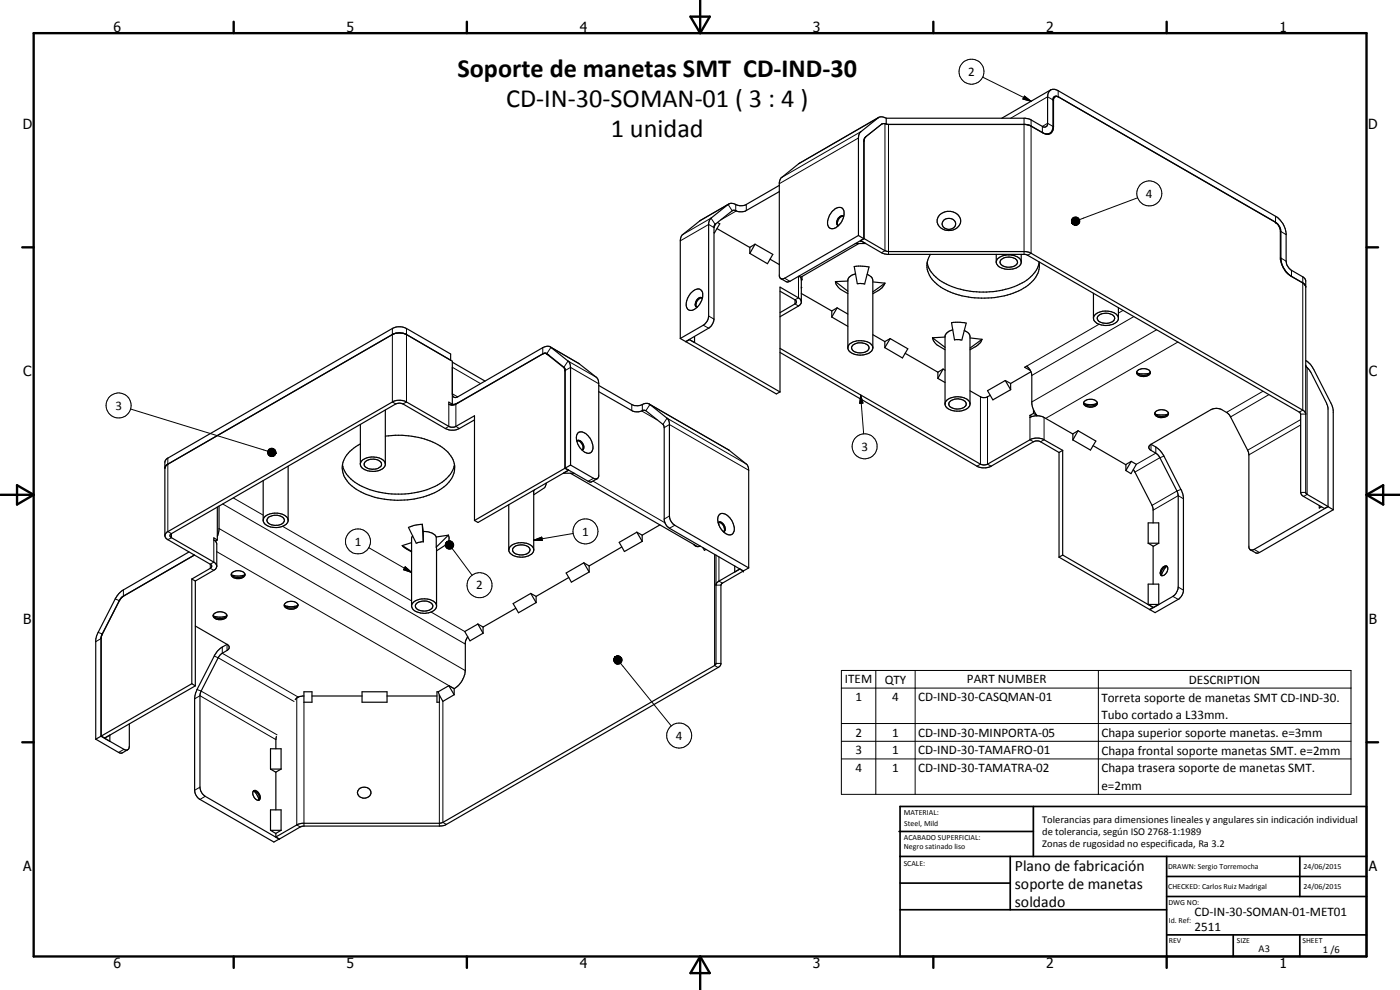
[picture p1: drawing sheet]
<svg xmlns="http://www.w3.org/2000/svg" width="420mm" height="297mm" viewBox="0 0 420 297" stroke-linecap="round" stroke-linejoin="round" font-family="sans-serif">
<g fill="none" stroke="#000" stroke-width=".35">
<path d="M263.7 35.2l-24 13.9-5.3 4.3-.5 1.3v28.1l.4 .8M264.6 37.2v.1M266 35.5a2.17 2.17 0 0 0-2.5-.1l-5.3 4.3-.5 .9-.1 30.1M266 35.5v1.7M309.4 37.8l-1.7-.5h-41.1l-1.3-.2-.8 .2-4.7 3.8-.4 .6-.1 29.9M309.4 37.8l3.8 2.2 1.5 .3M309.4 37.8l3.9 2.2M315.3 27l-.6 .6-.3 1.4v8.3a.96 .96 0 0 1-1.6 .6l-3.7-2.1-1.4-.3h-41.7M315.3 27a2.18 2.18 0 0 1 2.3 .2l65.2 37.7a6.7 6.7 0 0 1 3.2 5.1v8.4a3.8 3.8 0 0 0 1.6 2.7l3.6 2.1 .7 1.1v63.6l6.7 4.1M315.3 27l-14.7 8.5M316.6 29l-.4 .8v8.2a2 2 0 0 1-1.5 2.3M316.6 29l.4-.1 .7 .2"/>
<path d="M316.6 29l-.5 .3M233.9 55.6l-9.9 5.7a3.8 3.8 0 0 1-3.8-.2l-.9-.1-.8 .3-5.1 4.1-.7 1.6v27.8a3.5 3.5 0 0 1-1.6 2.8l-6.9 4M233.9 57.5l-9.9 5.7a4.7 4.7 0 0 1-3.9-.1l-5.5 4.2-.3 .5v28a3.7 3.7 0 0 1-1.6 2.7l-6.9 4-1.6-.9M259.4 41.6l-.2 .7v29.3M314.7 40.2v.1M315.1 40l.6-.6 .3-1v-8.7a.96 .96 0 0 1 1.6-.7l65.2 37.7a3.5 3.5 0 0 1 1.6 2.8v7.9a6.9 6.9 0 0 0 3 5.4l3.8 2.2 .7 1.1M315.1 40l-1.6 .1M315.1 40l-.5 .3M214.8 67.1l-.5 1.1M215.2 68.6l9.8 5.7M215.3 66.8l.7 .3-1.6 2.8-.1-.1M218.7 61.2a56.4 56.4 0 0 0-14 9.3l-.5 1.8v29.3"/>
<path d="M226.6 73.3l-1.6 2.7M226.6 73.3l-1.6 .9v1.8M226.6 73.3l5.3 3-1.6 2.8-5.3-3.1M231.1 77.8l2.8 1.6M249.9 63.3a2.1 2.1 0 0 1 3.1-.6 4.6 4.6 0 0 1-3.4 5.9 1.74 1.74 0 0 1-1.2-2.5l.7-1.7zM253.1 64.9a1.93 1.93 0 0 0-1.6 2.7M253.2 65l-.1-.1a1.5 1.5 0 0 0-1.9 1.4l-.1 .9 .6 .5M256.4 80l1.9-.2 2.5 .3-1.3 5.1-2.2-.1zM257.6 70.7l-22.1 12.8-.5 .2-.7-.1M257.6 70.7l1.6 .9M257.8 73.1l-17.6 10.1M258.2 72.2l1.6 .9h-3.1"/>
<path d="M258.3 72.2l6.5 3.8 1.5 .3h41.3l.8 .3 81.7 47.2 .2 .4 .1 23.8 .8 1 6.3 3.6 1.1-.6M259.2 71.6l-22.1 12.8-1 .2-1.8-1M259.3 71.6l6.3 3.6 1 .3h41.1l1.4 .3 82.1 47.4 .7 1M259.3 71.6l-1 .6M278.2 78.8a10.1 10.1 0 0 0 6.6 6.8 25.5 25.5 0 0 0 23.9-2 8.1 8.1 0 0 0 3.2-4.8M279.2 76.3a6.4 6.4 0 0 0 1.9 8.9 22.7 22.7 0 0 0 16.4 4.2 18.1 18.1 0 0 0 13-5.7 6.2 6.2 0 0 0 1.3-5.2M282 64.5a3.7 3.7 0 0 1 6.3 1.8 3.7 3.7 0 0 1-3.4 2.9 3.7 3.7 0 0 1-3.6-2.5v-.8zM283.2 66.2a2.04 2.04 0 0 1 2.2-.6 2.04 2.04 0 0 1 1.4 1.9 2.05 2.05 0 0 1-2.3 1.3 2.05 2.05 0 0 1-1.7-1.9zM299 76.3v2.6a4.2 4.2 0 0 0 4.8 1.8 2.81 2.81 0 0 0 2.7-2v-2.4M300.4 77.9a3.5 3.5 0 0 1 4.9 .4 1.49 1.49 0 0 1-1.7 1.8 2.73 2.73 0 0 1-3.5-1.5zM306.5 78.4a3.8 3.8 0 0 0-4.3-1.9 3.2 3.2 0 0 0-3.2 2.1M382.7 66.6a3.8 3.8 0 0 1 1.5 2.5v8.7l.4 1.3 .9 1.8"/>
<path d="M207.5 87.8a2.1 2.1 0 0 1 3.1-.6 4.6 4.6 0 0 1-3.4 5.9 1.98 1.98 0 0 1-1.1-2.9l.6-1.3zM210.7 89.4a1.91 1.91 0 0 0-1.6 2.7M210.8 89.5a1.25 1.25 0 0 0-2 1 1.05 1.05 0 0 0 .4 1.7M234.1 87.4l4.5 2.6a.68 .68 0 0 1 .3 .9l-4.8 2.9M239.8 82.8l.7 .9-.1 7.4-.8 .7-5.5 3.2M240.5 90.3l-.9-.9-5.5-3.3v31.5M240.5 83.8l.2 .1M240.5 88.1l9.1 5.2M240.5 86.2v.2M240.7 83.9l-.2 .1M240.7 82.9v1M249.6 95.1l4.9 2.8"/>
<path d="M249.6 93.3v1.8M250.7 84.5l.4 1.1a6.5 6.5 0 0 0 3.4 2.5M250.7 84.5l3.8 2.9M251.2 92.4l-1.6 2.7M251.2 92.4l-1.6 .9M251.2 92.4l3.3 1.8M254.5 84.3l-3.8 .2M256.8 82.2a2.93 2.93 0 0 0-2.3 1.7v20.7a3.6 3.6 0 0 0 3.8 2 3.3 3.3 0 0 0 3.6-2.2v-20.2a2.2 2.2 0 0 0-1.6-1.9M261.9 84.6l3.7 .4M265.6 85l-3.7 2.6M265.6 85l-.2 .3a6 6 0 0 1-3.5 2.8M285.6 96.8l2.5-.1 1.9 .2-1.3 5.1h-2.2z"/>
<path d="M286 99a3.1 3.1 0 0 0-2.4 1.8v20.6a3.8 3.8 0 0 0 4.3 2 2.91 2.91 0 0 0 3.2-2.1v-20.3a2.18 2.18 0 0 0-1.7-1.8M328.2 88v7.5M329.6 94.8a3.5 3.5 0 0 1 4.9 .3 1.66 1.66 0 0 1-1.7 1.8 2.64 2.64 0 0 1-3.5-1.2zM335.6 92.3v3.2a3.7 3.7 0 0 1-4.1 2.2 3 3 0 0 1-3.3-2.3 3.5 3.5 0 0 1 4.1-2.1 3.4 3.4 0 0 1 3.3 2M385.6 81l.9 1.1 1.1 .8M135.2 108.1v-1.9l-13.2-7.6a4.6 4.6 0 0 0-4.2 0l-67.7 39-.6 1.1v22M135.8 108.7l9.8 5.6M164 106.1l.7 .4M165.1 104.1l5.6 4.4 .4 .9 .1 30.1M165.1 104.1l-.9-.2-1.3 .4-25.5 14.8a.99 .99 0 0 1-1.2 .1 .99 .99 0 0 1-.4-1M165.2 104.1a58.7 58.7 0 0 1 14 9.3l.3 .6 .2 1.1v27.8l-.5 .7M179.7 115.7l9.9 5.7a4.6 4.6 0 0 0 4.1-.4l1.1 .2 5.6 4.4 .4 1 .1 28.2a3.5 3.5 0 0 0 1.6 2.8l22.2 12.8"/>
<path d="M179.7 117.5l10.2 5.9a4.5 4.5 0 0 0 3.3-.3l.6 .1 5.2 4.1 .3 .5v28.2l.7 1.6 .9 .9 22.2 12.8-1.1-.6-6.5 3.8-.4 .4-.2 .7M205.9 102.5l27.1 15.7 1.1-.6M205.9 102.4v.1M206.8 101.9l27.3 15.7M206.9 101.9l-1 .6M208.4 101v1.8M234.1 105.7l59.1 34.2a4.6 4.6 0 0 0 4.3 0l13.2-7.6h.8l.8 .2 5.5 3.3M234.1 104.5l60.4 34.9 .8 .1 1.1-.2 12.7-7.3a4.5 4.5 0 0 1 4.2 0l5.6 3.1M255.9 103.7a3.6 3.6 0 0 1 4.8 .3 1.55 1.55 0 0 1-1.6 1.8 2.6 2.6 0 0 1-3.5-1.5zM261.9 100.4l3.6 2.1M261.9 104.2a3.8 3.8 0 0 0-4.3-2 3.3 3.3 0 0 0-3.1 2.1M265.5 102.5v1.8"/>
<path d="M267.2 101.6l5.2 3-1.6 2.8-5.3-3.1M267.2 101.6l-1.7 2.7M267.2 101.6l-1.7 .9M271.6 106l9.9 5.7M279.9 101.3l.4 1.1 .8 1 2.5 1.5M279.9 101.3l3.7 2.9M281.5 111.7v1.8M281.5 113.5l2.1 1.3M283 110.7l-1.5 2.8M283 110.7l-1.5 1M283 110.7l.6 .4M283.6 101.1l-3.7 .2"/>
<path d="M291.1 117.3l3.1 1.7a2.72 2.72 0 0 0 3-.4M291.1 101.4l3.6 .4M294.7 101.8l-3.6 2.6M294.7 101.8l-.3 .7-.9 1-2.4 1.4M301.7 114.2l-5.3 3 1.6 2.8 5.3-3.1M301.7 114.2l1.6 2.7M301.7 114.2l1.6 .9M303.3 115.1v1.8M309.2 111.2l-1.7-1 .5-.3a3.5 3.5 0 0 1 1.7 2.7v8.4a7 7 0 0 0 1.6 3.8M309.4 111.5l-6.1 3.6M341.2 111.6a2.53 2.53 0 0 0 4 0M341.3 111.9l1.2 .3 2.6-.3"/>
<path d="M341.3 111.3a2.58 2.58 0 0 1 3.9 .3 2.07 2.07 0 0 1-3 1.3 1.04 1.04 0 0 1-.9-1.6zM391.9 109.8l1.5 1.9 4.7 9.2 .5 1.5v29.6M391.9 108.2l1.3 1.1 1.1 1.6 5.3 10.4 .5 1.5v30.2M86.5 139.9v16.4a4.2 4.2 0 0 1-5.3 1.8 2.21 2.21 0 0 1-2.1-2.4 4.7 4.7 0 0 1 5.9-1.3l1.2 .8 .3 .8M102.8 139.4a10.5 10.5 0 0 0 7.4 7.2 26.1 26.1 0 0 0 22.5-1.9 8.2 8.2 0 0 0 3.7-5.3M108.2 139.1a4 4 0 0 1 4.7-1.9 2.81 2.81 0 0 1 2.7 2M109.7 138.5a3.4 3.4 0 0 1 4.8 .5 1.8 1.8 0 0 1-2.3 1.8 2.73 2.73 0 0 1-2.9-1.2v-.5zM115.6 130.9a23.5 23.5 0 0 1 18.3 4.3 6.5 6.5 0 0 1-.1 10.5 20.5 20.5 0 0 1-11.5 4.3 30.6 30.6 0 0 1-9.8-.8 13.9 13.9 0 0 1-9.3-6.5 7.1 7.1 0 0 1 3.6-8.7l1.4-.8M115.6 123v16.5a4 4 0 0 1-4.7 1.9 2.81 2.81 0 0 1-2.7-2v-12M135.5 121.4l.3 .1M135.7 121.3h.6l1.1-.4 25.5-14.7 1.1-.2 5.2 4.2 .4 .7v29.6M135.8 121.3v-12.9l-13.8-8a4.9 4.9 0 0 0-4.2 0l-67.4 38.9-.7 .5-.2 .7"/>
<path d="M135.8 121.3l-1.1-.7v.7l.2 .1h1.7l26.2-15.2 1.1-.1 5.3 4.2 .3 .7v29.5M135.8 121.3l-.4 .2M142.4 126l-4.5 2.6a4.5 4.5 0 0 1-4.3 0l-12.7-7.4-1.1-.3-1 .3-67.3 38.9a.64 .64 0 0 0-.5 .6 .64 .64 0 0 0 .5 .6l12.7 7.4 .6 .5 .3 .7M171.2 139.5l7.1 4.1h.9M171.2 139.5l-1.6 1M173.1 132.4a1.13 1.13 0 0 1 1.8 .7l.3 1.1-.1 .6-.3 .2M173.2 132.2a2.12 2.12 0 0 1 1.7 2.7M173.5 129.9a2.32 2.32 0 0 1 3.2 1.1 3.5 3.5 0 0 1 .5 4.8 3.1 3.1 0 0 1-3.5-2 3.4 3.4 0 0 1-.2-3.9zM174.8 135h-.1M175 134.9l-.2 .1M194.8 121.2l23.8 13.8 5.8 4.7 .3 1.4v29.3M284.9 120.7a3.3 3.3 0 0 1 5.1 .3 2.27 2.27 0 0 1-2.9 1.7 2 2 0 0 1-2.3-1.8z"/>
<path d="M291.1 121a3.8 3.8 0 0 0-4.3-1.9 3.1 3.1 0 0 0-3.2 2.1M309.1 124.6v.7l.6-.3M309.1 124.6l.6 .4M309.7 125l1.1-.2 1.9 .2 9.3 5.2M310.2 124l-1.1 .6M310.2 124l.9 .6M310.2 122.9v1.1M311.2 124.7l-.1 .1M317.8 135.8v31.4M318.9 135.1v31.4M318.9 135.1l-1.1 .7M323.5 129.2l-1.5 2.8"/>
<path d="M323.5 129.2l-1.5 1v1.8M323.5 129.2l5.4 3.1-1.6 2.7-5.3-3M325.2 120.8a2.53 2.53 0 0 0 4.1 0M325.4 121.1a6.2 6.2 0 0 0 3.8 0M325.4 120.5a2.47 2.47 0 0 1 3.9 .5 2.43 2.43 0 0 1-4.1 .1zM328.1 133.7l9.8 5.7M339.5 138.4l-1.6 2.8M339.5 138.4l-1.6 1v1.8M339.5 138.4l1.5 .9-1.6 2.8-1.5-.9M345.4 133.3l18.1-10.4a3.7 3.7 0 0 1 3.1 0 4.7 4.7 0 0 1 2.7 2.2l5.1 10 .4 1.1v28l.4 .8M345.4 133.3l2.1 1.3 1.3 1.4 6.2 12.3 .2 .9v28.2a3.5 3.5 0 0 1-1.6 2.4l-6.9 4-1.6-.9M345.4 133.3l-.4 .3a.92 .92 0 0 0 .4 1.5l1.7 1 .8 .9 5.6 11.2 .1 27.9a3.8 3.8 0 0 1-1.6 2.8l-6.9 4"/>
<path d="M346.6 124a2.58 2.58 0 0 0 4.1 0M346.7 123.6a2.72 2.72 0 0 1 4 .4 2.01 2.01 0 0 1-2.7 1.3 1.17 1.17 0 0 1-1.3-1.7zM346.7 124.2l1.3 .3 2.5-.3M65.2 152.1v9.9M65.7 151.8v7.1l-.5 2M79 144.2v11.9M80.3 155.5a3.1 3.1 0 0 1 5.1 .6 2.96 2.96 0 0 1-4.2 1.3 1.23 1.23 0 0 1-.9-1.9zM126.7 157.3l-2.5 .3-1.6 .6 2.3 4.8 2.1-.4M126.7 157.3l.3 5.3M126.7 157.3l.3 2.2M127 159.5a4.2 4.2 0 0 1 3.9 1.6M127 159.5v3.1"/>
<path d="M142.4 156.2v-31.4l-5.8 3.3h-1.4l-13.2-7.5a4.6 4.6 0 0 0-4.2 0l-67.7 39-.6 1.1M152.7 151.4v13.6M160.1 147.3l.1 17.9a4 4 0 0 1-4.8 1.9 2.64 2.64 0 0 1-2.7-2.3 4 4 0 0 1 4.8-1.9 2.68 2.68 0 0 1 2.7 2M160.1 147.2v.1M160.5 146.9l-.4 .4M163.9 144.9l-.4 1.4-3.3 2.2M169.5 140.5l-27.1 15.7M169.5 140.5l1.1 .6M169.6 140.5l7.4 4.1h.4l1.8-1M170.6 141.1l-27.1 15.7-1.1-.6M170.6 141v.1M170.7 141.1l-1.6 .9h3.2"/>
<path d="M171.2 142l38.1 22M191.1 159.7l-5.3 3 1.6 2.8 5.3-3.1M191.1 159.7l1.6 2.7M191.1 159.7l1.6 .9M198.1 157.5l-5.4 3.1M215.5 156.8l.3-.2a1.72 1.72 0 0 1 1.8 1.8v.7l-.4 .4M215.6 156.8a1.96 1.96 0 0 1 1.6 2.7M216.1 154.2a2.59 2.59 0 0 1 3 1.3 4.1 4.1 0 0 1 .8 4.7 2.66 2.66 0 0 1-3.5-1.5 3.5 3.5 0 0 1-.3-4.5zM217.1 159.5h.1M340.1 140.9l5.8 11 .2 .8v4.2M395.9 151.7v.7l.7-.3M398.6 152l-22.2 12.8-1.2 .2"/>
<path d="M398.6 152l1.5 1M400.1 153l-22.1 12.8-1 .1-1.8-.9M37 178.9l-1.2 1.3-5.5 11.1v29.6M37.1 178.9l-1.3 1.3-5.4 10.8v29.9M49.5 160.7l.2 .7 .7 .5 13 7.6 .1 .6-.4 .4-5.5 3.2M56.7 165.6l-20.3 11.9-1.8 2.2-5.1 10-.8 2.4v29.7M57.6 173.7l1 .6M57.6 173.7v31.4M58.4 166.5l-21.4 12.4M58.6 174.3v31.5M65.1 169.9l-.4 .9-6.1 3.5M65.2 162l-1-.6v.6l.5 .3 .4 .9v6.7"/>
<path d="M65.2 162l-.6 .3M69.4 172.3a2.53 2.53 0 0 0 4.1 0M69.5 172.6l1.7 .2 2.2-.2M69.6 171.9a2.42 2.42 0 0 1 3.9 .6 2.49 2.49 0 0 1-4.1 .1zM120.7 163.7l2.8 1.7M120.7 163.7l2.8 1.9M123.5 162.8l-2.8 .9M123.9 160.8l-.4 .6v20.5a4 4 0 0 0 5.1 2 3.1 3.1 0 0 0 2.4-1.9l-.1-17.8M130.9 161.1v3.1M134.6 160.6l-3.7 3.6M134.6 160.6l-3.7 .5M134.6 160.6l.2 1.1-.5 1.5-3.3 2.1"/>
<path d="M154 164.4a3.5 3.5 0 0 1 5 .3 1.94 1.94 0 0 1-2.3 1.8 2.29 2.29 0 0 1-2.9-1.7zM159.3 178.1l-5.3 3 1.6 2.8 5.3-3.1M159.3 178.1l1.6 2.7M159.3 178.1l1.6 .8M160.9 178.9v1.9M170.7 173.3l-9.8 5.6M175.2 168.9l-5.3 3 1.6 2.8 5.3-3.1M175.2 168.9l1.6 2.7M175.2 168.9l1.6 .9M176.8 169.8v1.8M186.6 164.1l-9.8 5.7M192.7 160.6v1.8"/>
<path d="M208.1 163.3l1.2 .7M209.2 163.9v.1M210.2 163.9l-.9 .1M210.9 164.3l.5 .8 .5-.3M214.9 166.5v32.6l-.5 .6-81.5 47.1-1 .2h-41.1l-1.4 .4-6.6 3.7M220.5 169.8v1.8l1.6-.9M224.7 170.4l-8.1 4.7-.2 .5v23.7l-.4 .6-82.3 47.6-1.8 .4h-40.7l-1.1 .2-6.2 3.7-1.1-.7M318.9 166.5l27.2 15.7-1.1 .7-27.2-15.7M318.9 166.5l-1.1 .7M344.6 163v-6.1h3.2v6.1M344.6 163h3.2M344.6 163l1.5 .9 1.7-.9"/>
<path d="M346.1 163.9v11.4M348.6 172.6v.1M348.9 170.2l1.1-.4a1.62 1.62 0 0 1-.4 2.6 .86 .86 0 0 1-1.3 .1 .86 .86 0 0 1 0-1.3zM350.1 169.9l-.8 1.1-.7 1.6M350.1 169.9l.2 .1M350.1 169.9a2.14 2.14 0 0 0-1.5 2.7M58.6 187.8l9.5 5.5M64 184.6a2.58 2.58 0 0 0 4.1 0M64.1 184.9a6.2 6.2 0 0 0 3.8 0M64.2 184.2a2.42 2.42 0 0 1 3.9 .6 2.46 2.46 0 0 1-4.1 0zM68.1 193.3l-1.4 .8a6 6 0 0 0-2.4 2.7l-5.2 10.1-.6 1.9-.1 28.3a3.4 3.4 0 0 0 1.6 2.8l22.2 12.7 1.6-.8M68.1 193.3a.96 .96 0 0 1 .7 .9 .96 .96 0 0 1-.7 1l-1.6 .9-.9 1-5.5 11.1-.1 28.3a3.5 3.5 0 0 0 1.6 2.4l22.2 12.9"/>
<path d="M85.3 181.4a2.57 2.57 0 0 0 4.1 0M85.5 181.7a6 6 0 0 0 3.8 0M85.5 181.1a2.37 2.37 0 0 1 3.9 .6 2.42 2.42 0 0 1-4.1 0zM123.5 181.7a4.1 4.1 0 0 1 4.8-2 2.77 2.77 0 0 1 2.7 2.1M125 181a3.2 3.2 0 0 1 4.9 .8 2.6 2.6 0 0 1-3.5 1.5 1.47 1.47 0 0 1-1.5-2.1zM140.4 191.1l-.8 1.7v8.2a6.9 6.9 0 0 1-3.3 5.6M143.4 187.2l-3.9 2.3 1.5 2.8 4-2.3M143.4 187.2l1.6 2.8M143.4 187.2l1.6 .9M145 188.1v1.9M154.8 182.5l-9.8 5.6M344.6 181.4v-6.1h3.2v6.1"/>
<path d="M344.6 181.4h3.2M344.6 181.4l1.5 .9 1.7-.9M345.1 182.8v.1M38.8 217.2v6.7l-.2 .8-.3 .3M57.6 205.1l1 .7M57.6 205.1l-27.2 15.8M58.6 205.8l-27.2 15.6-1-.5M91.2 208.8l-.8 .1a2.24 2.24 0 0 0-1.8 1M91.2 207.6h2.4v3.1h-2.4zM93.6 208.8h15.1M108.7 207.6h7.5v3.1h-7.5zM116.2 208.8h14.9"/>
<path d="M131.5 207.6h-.4v3.1h.8v-2.1M131.5 207.6l.4 1M131.9 208.8h.1M134.7 205.7l1.6 2.7M134.7 205.7l-3.2 1.9M134.7 205.7l1.6 .9M136.3 208.4l-3.4 2-1-1.8M136.3 206.6v1.8M28.7 221.8l7.4 4.2 .6-.1 1.6-.9M30.3 220.9l6.9 3.9 .7 .3 .4-.1M30.3 220.9l-1.6 .9M31.4 221.5l1.6-.9v1.8z"/>
<path d="M31.4 221.4v.1M76.1 237.3a1.98 1.98 0 0 1 1.6 2.8M76.1 237.3a1.71 1.71 0 0 1 2 1.7 .77 .77 0 0 1-.3 1 .77 .77 0 0 1-1-.2 1.94 1.94 0 0 1-.7-2.5zM76.2 237.3l.8 1 .8 1.7M81.2 230.8h3.2M81.2 230.8l1.6 .9 1.6-.9M81.2 230.8v-6.1h3.2v6.1M82.8 231.6v11.4M83 220.9l-.2 3.8M107.8 236.7a1.99 1.99 0 0 1 2.3-.5 1.99 1.99 0 0 1 1.1 2.1 2.03 2.03 0 0 1-2.2 1.2 2.03 2.03 0 0 1-1.7-2zM81.2 249.1v-6.1h3.2v6.1M81.2 249.1h3.2"/>
<path d="M81.2 249.1l1.6 1M82.8 250.1v1M83.8 251.7v.1M84.4 249.1l-1.6 1"/>
</g>
<g fill="none" stroke="#000" stroke-width=".3">
<path d="M258.4 39.5l-23.8 13.7M263.5 35.4l-23.8 13.7M264.5 37.3l-4.7 3.8M264.5 37.3h.1M264.6 37.3h-.1M265.6 37.1v38.1l-1.1 .6M266.6 37.3v39M294.9 23.2l14.5 7.2M307.3 35.5v40.8M307.5 28.8l1.9 1.6-2.4-.7zM309.4 36v40l-1 .6M316 37.9l-1.6-.9-1.6 .9v1.9"/>
<path d="M316 30l-1.6-1-11.1 6.5M316.2 30.1h-.2M316.2 38l-.2 .1M317.6 27.2v1.9M257.6 41.4l-23.7 13.7M259.3 42.3l-.1 .1M259.8 41.1h.1M259.8 41.1l-.4 .5M341.4 59.4l-17.4 6.5M214.3 68.3l-1.6-.9-8.5 4.9M214.6 67.3l-1.2-1.9-8.5 5M219.7 63.2l-1.2-1.9-8.5 5"/>
<path d="M220.8 61.3v1.9M221 63.3l-4.6 2.7M224 61.3v1.9M321.6 66.3v.5zM321.6 66v.8zM321.6 66.5v.3zM321.6 66.8l.3 .4zM321.6 66.8l.5 .6zM321.6 66.8l.8 .7zM321.6 66.8l1.1 .8zM321.6 66.8l1.3 .8zM321.6 66.8l1.6 .8h-.3z"/>
<path d="M321.6 66.8l1.8 .6-.2 .2zM321.6 66.8l2 .5-.2 .1zM321.6 66.8l2.2 .3-.2 .2zM321.6 66.8h2.4l-.2 .3zM321.6 66.8l2.5-.2-.1 .2zM321.6 66.8l2.5-.5v.3zM321.6 66.8l2.4-.8 .1 .3zM321.6 66.8l2.3-1 .1 .2zM321.6 66.8l2.2-1.2 .1 .2zM321.6 66.8l2-1.4 .2 .2zM321.6 66.8l1.8-1.6 .2 .2zM321.6 66.9h2.4"/>
<path d="M321.6 66.7h2.5M321.7 65.7l-.1 1.1zM321.8 65.5l.3-.2-.5 1.5zM321.8 65.5l-.2 1.3zM322.1 65.3l.2-.1-.7 1.6zM322.3 65.2h.3l-1 1.6zM322.6 65.2l.2-.1-1.2 1.7zM322.8 65.1l.3 .1-1.5 1.6zM323.1 65.2h.3l-1.8 1.6zM382.8 66.7h.1M382.8 64.9v1.8M384.2 77.5l.2-.1 1.6 1"/>
<path d="M384.2 69.6l.2-.1 1.6 .9M117.8 98.6v22l1 .6M122 98.6v22l-1.1 .6M211.1 97.6l1.6 .9M212.7 94.8l1.6 1M235.5 83.5l1.6 .9M239.6 82.9v6.5l-1 .6v1.2l1 .6M329.8 97.3l-21.8 12.6M337 93.1l-1.4 .8M340.3 95l-30.6 17.6M347.1 98.9l-37.4 21.7M387.6 81.1v1.8"/>
<path d="M391 83.1v40l-1.1 .6M135.8 118.2l1.6 .9M135.8 110.2l8.4 4.9M162.9 104.3l.1 1.9M164.1 106.2l.6 .4M164.1 106.1l1.2-1.9 8.5 4.9M169.2 110.3l.2 .1M169.2 110.2l1.3-1.9 8.5 4.9M169.5 111.3h.1M169.6 111.2l1.6-1 8.5 4.9M258.3 118.5l.7 2.4-1 .1zM258.3 118.5l.9 11.7"/>
<path d="M294.2 119v20.3l-1 .6M296.4 119v20.3l1.1 .6M353.5 102.6l-39.7 22.9M379 117.4l-10.9 6.3M380.8 118.4l-11.5 6.7M392.3 110.3v38l-1.1 .7M39.2 122.7l41.1 12.7M50.4 137.5v22l1.1 .6v1.2l-1.1 .6M80.3 135.5l2.5 .6-2.5-.3zM80.3 135.8l2.5 .3h-2.5zM80.3 136.1h2.5l-2.4 .2zM80.3 136.2h2.5"/>
<path d="M80.4 135.3l2.4 .8-2.5-.6zM80.4 136.3l2.4-.2-2.3 .4zM80.5 135l2.3 1.1-2.4-.8zM80.5 136.5l2.3-.4-2 .6zM80.7 134.8l.2-.1 1.9 1.4zM80.7 134.8l2.1 1.3-2.3-1.1zM80.8 136.7l2-.6-1.8 .8zM80.9 134.7l.3-.2 1.6 1.6zM81 136.9l1.8-.8-1.6 .8zM81.2 134.5h.2l1.4 1.6zM81.2 136.9l1.6-.8-1.3 .9zM81.4 134.5h.3l1.1 1.6z"/>
<path d="M81.5 137l1.3-.9zM81.7 134.5l.3 .1 .8 1.5zM81.8 136.9l1-.8zM82 134.6l.8 1.5zM82.2 134.7l.6 1.4zM82.4 134.9l.4 1.2zM82.6 135l.2 1.1zM82.7 135.3l.1 .8zM82.8 135.6v.5zM82.8 136.1l-.8 .8zM82.8 136.1l-.6 .7zM82.8 136.1l-.3 .5z"/>
<path d="M82.8 136.1l-.2 .3zM134.7 121.3v6.6l-1.1 .7M136.8 121.3v6.6l1.1 .7M137.4 120.9h.1M189.6 121.4v1.8M192.6 123.3l4.6 2.7M192.8 121.4v1.8M193.8 123.2l1.3-1.8 23.7 13.7M199 127.3l1.2-1.8 23.7 13.7M199.3 128.3l1.6-.9 23.8 13.7M309.1 125.3v6.7l1.1 .5M313.3 125.3v6.7l-1 .5"/>
<path d="M345.4 133.3v1.8M346.9 134.1v1.9l-5.9 3.3M349.3 136.9l-1.2 .4-7.5 4.3M390.3 127.5l-15.5 9M390.3 125.9l-15.9 9.2M390.3 124.2h1.6M65.7 158.6l73.9 42.6M66.8 151.2l72.8 42.1M70 149.4l9 5.2M84.8 157.9l38.7 22.4M178 144.4l21.5 12.4M178.1 143.5l-1.6 .9"/>
<path d="M200.9 154.8l-1.6 .9M202.5 157.6l-1.6 .9M215.8 156.7v.9M354.4 146.9l-1.2 .4-7.5 4.3M355.2 149.6l-1.6-.9-7.5 4.4M390.3 147.7h1.6M34.6 179.7l1.2 .5M37 178.9h.1M37 177v1.9M64.2 162v6.7l-1.1 .6v1.2l1.1 .6M65.1 165.5l71.2 41.1M110.7 164.3l12.8 7.4"/>
<path d="M121.6 170.1l1.9 1.6-2.4-.8zM133.9 162.7l.2-.1-.3 .3zM134.1 162.6l-.4 .6zM134.1 162.6l-.5 .8zM134.1 162.6l-.4 1.1zM134.1 162.6l-.3 1.4zM134.1 162.6l-.2 1.7-.1-.3zM134.1 162.6v1.9l-.2-.2zM134.1 162.6l.2 2-.2-.1zM134.1 162.6l.4 2.1-.2-.1zM134.1 162.6l.7 2.2-.3-.1zM134.1 162.6l.9 2.2h-.2z"/>
<path d="M134.1 162.6l1.2 2.1-.3 .1zM134.1 162.6l1.4 2-.2 .1zM134.1 162.6l1.7 1.9-.3 .1zM134.1 162.6l1.8 1.7-.1 .2zM134.1 162.6l1.9 1.4-.1 .3zM134.1 162.6l2 1.1-.1 .3zM134.1 162.6l2.1 .9-.1 .2zM134.1 162.6l2 .6 .1 .3zM134.1 162.6l1.9 .4 .1 .2zM134.1 162.6l1.7 .1 .2 .3zM134.1 162.6h1.6l.1 .1zM134.1 162.6h1.6z"/>
<path d="M134.1 162.6l1.1-.3 .3 .1zM134.1 162.6l1.1-.3zM134.1 162.6l.8-.3zM134.1 162.6l.6-.3zM134.1 162.6l.3-.2zM134.2 162.6v2M135.7 164.5l6 8.1M160.2 162.1l2.4-.9 .2 1zM172 160.1l-11.8 2M214.4 166.3v33.4l1.1 .6M214.9 175.6h1.5M215.8 167v7.4l1 .6"/>
<path d="M352 178.9l1.6 .9M353.6 176.1l1.6 1M376.4 164.8l1.6 1M29.5 189.7l1.2 .5M30.4 191.6l-1.7 .9M64.3 196.8l24 13.7M66.7 194.1v1.9l22.8 13.2M68.1 193.3v1.9M129.4 183.6l10.1 5.9M184.4 197.3l.2-.2-.3 .4zM184.6 197.1l-.4 .6zM184.6 197.1l-.4 .9z"/>
<path d="M184.6 197.1l-.4 1.2zM184.6 197.1l-.3 1.4zM184.6 197.1l-.2 1.7-.1-.3zM184.6 197.1v1.9l-.2-.2zM184.6 197.1l.2 2-.2-.1zM184.6 197.1l.5 2.2-.3-.2zM184.6 197.1l.7 2.2h-.2zM184.6 197.1l1 2.2h-.3zM184.6 197.1l1.3 2.1-.3 .1zM184.6 197.1l1.5 2-.2 .1zM184.6 197.1l1.7 1.8-.2 .2zM184.6 197.1l1.9 1.6-.2 .2z"/>
<path d="M184.6 197.1l2 1.4-.1 .2zM184.6 197.1l2.1 1.1-.1 .3zM184.6 197.1l2.1 .8v.3zM184.6 197.1l2 .6 .1 .2zM184.6 197.1l1.9 .3 .1 .3zM184.6 197.1l1.9 .3zM184.6 197.1l1.5-.1 .2 .2zM184.6 197.1l1.5-.1zM184.6 197.1l1.3-.2zM184.6 197.1l1.1-.3zM184.6 197.1l.8-.3zM184.6 197.1l.5-.3z"/>
<path d="M184.6 197.1l.3-.2zM184.7 197.1v2M186.2 199l15.3 18.8M214.9 199.1h1.5M58.4 209.7l1.6-1 22.8 13.2M59.1 206.9l1.3 .4 22.7 13.2M89.1 209.4v38.1l1 .6M91.2 210.7v37.2M131.9 210.7v37.2M132.9 210.4v36.4l1.1 .6M252.5 201.2h153v37.1h-153zM252.5 206.5h153"/>
<path d="M252.5 217.1h153M262.8 201.2v37.1M274.6 201.2v37.1M329.6 201.2v37.1M37.2 224.8l-1.6 1M60 236.2l-1.6 .9M61.6 238.9l-1.6 1M252.5 222.4h153M252.5 227.7h153"/>
<circle cx="291.5" cy="21.5" r="3.8"/>
<circle cx="344.9" cy="58" r="3.8"/>
<circle cx="35.6" cy="121.7" r="3.8"/>
<circle cx="259.5" cy="133.9" r="3.8"/>
<circle cx="175.7" cy="159.4" r="3.7"/>
<circle cx="107.4" cy="162.5" r="3.8"/>
<circle cx="143.9" cy="175.6" r="3.7"/>
<circle cx="203.8" cy="220.7" r="3.8"/>
</g>
<g fill="#000">
<circle cx="258.3" cy="72.2" r=".18"/>
<circle cx="223.1" cy="171.3" r=".18"/>
</g>
<g fill="none" stroke="#000" stroke-width=".71">
<path d="M10.1 9.9h400v277.1h-400zM70.1 6.5v3.4M140.1 6.5v3.4M207.2 5h5.8l-2.9 4.9zM210.1 0v9.9M280.1 6.5v3.4M350.1 6.5v3.4M6.7 74.2h3.4M410.1 74.2h3.5M.1 148.5h10M5.1 145.6l5 2.9-5 2.9zM410.1 148.5h10"/>
<path d="M410.1 148.5l5-2.9v5.8zM6.7 222.7h3.4M410.1 222.7h3.5M70.1 287v3.4M140.1 287v3.4M210.1 287v10M210.1 287l2.9 5h-5.8zM280.1 287v3.4M350.1 287v3.4"/>
</g>
<g fill="none" stroke="#000" stroke-width=".51">
<path d="M269.8 249.5h40.3M270.1 242h140v45h-140zM270.1 257h140M303.2 257v16M310.1 242v15M350.1 257v30M390.1 257v12M270.1 265h33.1M270.1 273h80M350.1 269h60M350.1 263h60M350.1 280.5h60"/>
<path d="M370.1 280.5v6.5M390.1 280.5v6.5"/>
</g>
<g fill="#000">
<path d="M307.5 28.8l1.9 1.6-2.4-.7zM321.6 66.8l.3 .4zM321.6 66.8l.5 .6zM321.6 66.8l.8 .7zM321.6 66.8l1.1 .8zM321.6 66.8l1.3 .8zM321.6 66.8l1.6 .8h-.3zM321.6 66.8l1.8 .6-.2 .2zM321.6 66.8l2 .5-.2 .1zM321.6 66.8l2.2 .3-.2 .2zM321.6 66.8l2.5-.5v.3zM321.6 66.8l2.4-.8 .1 .3z"/>
<path d="M321.6 66.8l2.3-1 .1 .2zM321.6 66.8l2.2-1.2 .1 .2zM321.6 66.8l2-1.4 .2 .2zM321.6 66.8l1.8-1.6 .2 .2zM323.1 65.2h.3l-1.8 1.6zM322.8 65.1l.3 .1-1.5 1.6zM322.6 65.2l.2-.1-1.2 1.7zM322.3 65.2h.3l-1 1.6zM322.1 65.3l.2-.1-.7 1.6zM321.8 65.5l.3-.2-.5 1.5zM321.8 65.5l-.2 1.3zM321.7 65.7l-.1 1.1z"/>
<path d="M321.6 66v.8zM321.6 66.3v.5zM321.6 66.5v.3zM82.8 135.6v.5zM82.7 135.3l.1 .8zM82.6 135l.2 1.1zM82.4 134.9l.4 1.2zM82.2 134.7l.6 1.4zM82 134.6l.8 1.5zM81.7 134.5l.3 .1 .8 1.5zM81.4 134.5h.3l1.1 1.6zM81.2 134.5h.2l1.4 1.6z"/>
<path d="M80.9 134.7l.3-.2 1.6 1.6zM80.7 134.8l.2-.1 1.9 1.4zM80.7 134.8l2.1 1.3-2.3-1.1zM80.5 135l2.3 1.1-2.4-.8zM80.4 135.3l2.4 .8-2.5-.6zM80.3 135.5l2.5 .6-2.5-.3zM80.5 136.5l2.3-.4-2 .6zM80.8 136.7l2-.6-1.8 .8zM81 136.9l1.8-.8-1.6 .8zM81.2 136.9l1.6-.8-1.3 .9zM81.5 137l1.3-.9zM81.8 136.9l1-.8z"/>
<path d="M82.8 136.1l-.8 .8zM82.8 136.1l-.6 .7zM82.8 136.1l-.3 .5zM82.8 136.1l-.2 .3zM258.3 118.5l.7 2.4-1 .1zM121.6 170.1l1.9 1.6-2.4-.8zM133.9 162.7l.2-.1-.3 .3zM134.1 162.6l-.4 .6zM134.1 162.6l-.5 .8zM134.1 162.6l-.4 1.1zM134.1 162.6l-.3 1.4zM134.1 162.6l-.2 1.7-.1-.3z"/>
<path d="M134.1 162.6v1.9l-.2-.2zM134.1 162.6l.7 2.2-.3-.1zM134.1 162.6l.9 2.2h-.2zM134.1 162.6l1.2 2.1-.3 .1zM134.1 162.6l1.4 2-.2 .1zM134.1 162.6l1.7 1.9-.3 .1zM134.1 162.6l1.8 1.7-.1 .2zM134.1 162.6l1.9 1.4-.1 .3zM134.1 162.6l2 1.1-.1 .3zM134.1 162.6l2.1 .9-.1 .2zM134.1 162.6l2 .6 .1 .3zM134.1 162.6l1.9 .4 .1 .2z"/>
<path d="M134.1 162.6l1.7 .1 .2 .3zM134.1 162.6h1.6l.1 .1zM134.1 162.6h1.6zM134.1 162.6l1.1-.3 .3 .1zM134.1 162.6l1.1-.3zM134.1 162.6l.8-.3zM134.1 162.6l.6-.3zM134.1 162.6l.3-.2zM160.2 162.1l2.4-.9 .2 1zM184.4 197.3l.2-.2-.3 .4zM184.6 197.1l-.4 .6zM184.6 197.1l-.4 .9z"/>
<path d="M184.6 197.1l-.4 1.2zM184.6 197.1l-.3 1.4zM184.6 197.1l-.2 1.7-.1-.3zM184.6 197.1v1.9l-.2-.2zM184.6 197.1l.7 2.2h-.2zM184.6 197.1l1 2.2h-.3zM184.6 197.1l1.3 2.1-.3 .1zM184.6 197.1l1.5 2-.2 .1zM184.6 197.1l1.7 1.8-.2 .2zM184.6 197.1l1.9 1.6-.2 .2zM184.6 197.1l2 1.4-.1 .2zM184.6 197.1l2.1 1.1-.1 .3z"/>
<path d="M184.6 197.1l2.1 .8v.3zM184.6 197.1l2 .6 .1 .2zM184.6 197.1l1.9 .3 .1 .3zM184.6 197.1l1.9 .3zM184.6 197.1l1.5-.1 .2 .2zM184.6 197.1l1.5-.1zM184.6 197.1l1.3-.2zM184.6 197.1l1.1-.3zM184.6 197.1l.8-.3zM184.6 197.1l.5-.3zM184.6 197.1l.3-.2z"/>
</g>
<path d="M80.3 135.9h2.5" fill="none" stroke="#000" stroke-width=".34"/>
<path d="M80.4 136.3h2.4M184.9 197.1v2.2" fill="none" stroke="#000" stroke-width=".42"/>
<path d="M134.3 162.6v2.1" fill="none" stroke="#000" stroke-width=".38"/>
<g font-size="7.9">
<text x="137.3" y="23.1">Soporte de manetas SMT CD-IND-30</text>
<text x="151.9" y="32">CD-IN-30-SOMAN-01 ( 3 : 4 )</text>
<text x="183.3" y="41.1">1 unidad</text>
</g>
<g font-size="4.7">
<text x="304.6" y="261.2">Plano de fabricación</text>
<text x="304.6" y="266.6">soporte de manetas</text>
<text x="304.6" y="272">soldado</text>
</g>
<g font-size="4.2">
<text x="34" y="9.6">6</text>
<text x="104" y="9.6">5</text>
<text x="174" y="9.6">4</text>
<text x="244" y="9.6">3</text>
<text x="314" y="9.6">2</text>
<text x="384" y="9.6">1</text>
<text x="6.8" y="38.7">D</text>
<text x="410.6" y="38.7">D</text>
<text x="7" y="112.9">C</text>
<text x="410.8" y="112.9">C</text>
<text x="7" y="187.1">B</text>
<text x="410.8" y="187.1">B</text>
<text x="7" y="261.4">A</text>
<text x="410.8" y="261.4">A</text>
<text x="34" y="290.4">6</text>
<text x="104" y="290.4">5</text>
<text x="174" y="290.4">4</text>
<text x="244" y="290.4">3</text>
<text x="314" y="290.4">2</text>
<text x="384" y="290.4">1</text>
</g>
<g font-size="3.9">
<text x="290.6" y="22.8">2</text>
<text x="343.9" y="59.3">4</text>
<text x="34.6" y="122.9">3</text>
<text x="258.5" y="135.2">3</text>
<text x="174.7" y="160.7">1</text>
<text x="106.5" y="163.7">1</text>
<text x="142.9" y="176.9">2</text>
<text x="253.6" y="205.1">ITEM</text>
<text x="265.5" y="205.1">QTY</text>
<text x="290.2" y="205.1">PART NUMBER</text>
<text x="356.8" y="205.1">DESCRIPTION</text>
<text x="256.7" y="210.4">1</text>
<text x="267.7" y="210.4">4</text>
<text x="275.5" y="210.4">CD-IND-30-CASQMAN-01</text>
<text x="330.5" y="210.5">Torreta soporte de manetas SMT CD-IND-30.</text>
<text x="330.5" y="215.8">Tubo cortado a L33mm.</text>
<text x="202.8" y="222">4</text>
<text x="256.7" y="221">2</text>
<text x="267.7" y="221">1</text>
<text x="275.5" y="221">CD-IND-30-MINPORTA-05</text>
<text x="330.5" y="221.1">Chapa superior soporte manetas. e=3mm</text>
<text x="256.7" y="226.4">3</text>
<text x="267.7" y="226.3">1</text>
<text x="275.5" y="226.4">CD-IND-30-TAMAFRO-01</text>
<text x="330.5" y="226.4">Chapa frontal soporte manetas SMT. e=2mm</text>
<text x="256.7" y="231.6">4</text>
<text x="267.7" y="231.6">1</text>
<text x="275.5" y="231.6">CD-IND-30-TAMATRA-02</text>
<text x="330.5" y="231.7">Chapa trasera soporte de manetas SMT.</text>
<text x="330.5" y="237">e=2mm</text>
<text x="358.5" y="275">CD-IN-30-SOMAN-01-MET01</text>
<text x="358.5" y="279.4">2511</text>
</g>
<g font-size="3.1">
<text x="312.7" y="246.8">Tolerancias para dimensiones lineales y angulares sin indicación individual</text>
<text x="312.7" y="250.4">de tolerancia, según ISO 2768-1:1989</text>
<text x="312.7" y="254">Zonas de rugosidad no especificada, Ra 3.2</text>
<text x="377.7" y="285.6">A3</text>
<text x="397" y="285.9">1 /6</text>
</g>
<g font-size="2.4">
<text x="271.2" y="244.4">MATERIAL:</text>
<text x="271.3" y="252">ACABADO SUPERFICIAL:</text>
<text x="271.4" y="247.9">Steel, Mild</text>
<text x="271.3" y="254.6">Negro satinado liso</text>
<text x="271.2" y="259.7">SCALE:</text>
<text x="350.6" y="260.8">DRAWN: Sergio Torremocha</text>
<text x="391.2" y="260.6">24/06/2015</text>
<text x="350.6" y="266.9">CHECKED: Carlos Ruiz Madrigal</text>
<text x="391.2" y="266.7">24/06/2015</text>
<text x="350.6" y="271.4">DWG NO:</text>
<text x="350.8" y="276.9">Id. Ref:</text>
<text x="350.8" y="282.8">REV</text>
<text x="371.2" y="282.9">SIZE</text>
<text x="390.9" y="282.9">SHEET</text>
</g>
</svg>
